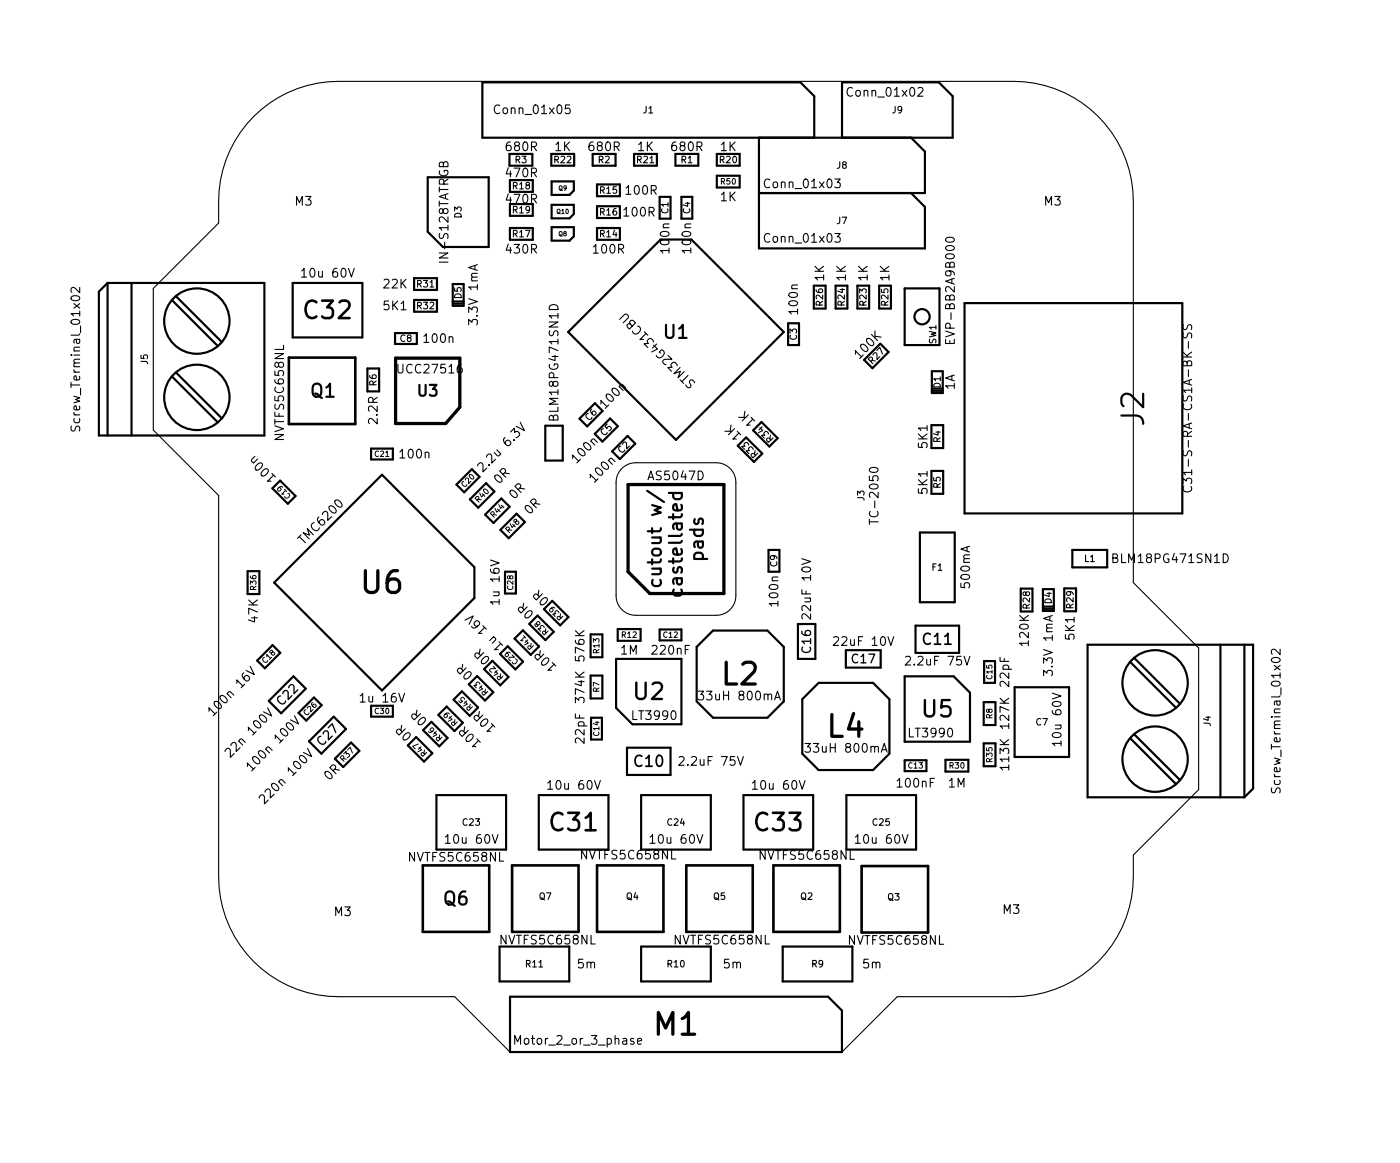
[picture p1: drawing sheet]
<svg xmlns="http://www.w3.org/2000/svg" width="64mm" height="53mm" viewBox="0 0 64 53" stroke-linecap="round" stroke-linejoin="round" font-family="sans-serif">
<g fill="none" stroke="#000" stroke-width=".05">
<path d="M3.3 19.5v.3h.1l.2-.3v.3M3.7 13.2v.2l-.3-.2-.1 .1v.1M11.7 5.3a5.5 5.5 0 0 1 3.8-1.6h31a5.5 5.5 0 0 1 5.5 5.5v17.5l3 3v6.5l-3 3a5.7 5.7 0 0 1-3.1 6l-.9 .3-1 .2h-5.8l-2.5 2.6h-15.3l-2.5-2.6h-5.4a5.5 5.5 0 0 1-5.5-5.5v-17.5l-3-3v-6.5l3-3a5.9 5.9 0 0 1 1.7-4.9zM43.4 15.6v.2h.4v-.2M43.4 10.9h.1a.19 .19 0 0 1 .2 0 .19 .19 0 0 1 .1 .2 .19 .19 0 0 1-.2 0 .19 .19 0 0 1-.2-.2zM43.6 15.6v.2M54.3 15.3l.1 .2h.1l.1-.2 .1 .2M54.3 14.9l.1 .2 .2-.2h.1v.2M28.6 21.5l.5-.3h3.8a.9 .9 0 0 1 .9 .9v5.2a.9 .9 0 0 1-.9 .9h-3.7a.9 .9 0 0 1-.9-.9v-5.2l.1-.3zM32.1 31.7h.2l-.1 .2h.1v.2h-.2M33.9 34.7l.1 .4 .1-.4M35.6 32.1l.1-.4 .1 .4"/>
<path d="M37 34.1h.2l-.1 .2h.1v.2h-.2M39.9 23.8v.3M39.9 21.5h.1a.19 .19 0 0 1 .2-.1 .19 .19 0 0 1 .1 .2 .19 .19 0 0 1-.2 .1 .19 .19 0 0 1-.2-.2zM40.5 34.5l.1-.4 .1 .4M44.3 30.1l.1 .4 .1-.4M54.3 22.2v-.3l.2 .2v-.1h.2v.2M54.4 22.3a.18 .18 0 0 0 .1 .3 .18 .18 0 0 0 .2-.3M58.4 36.1v.3h.1l.2-.3 .1 .3M58.8 29.8v.2l-.3-.2-.1 .1v.1"/>
</g>
<g fill="none" stroke="#000" stroke-width=".1">
<path d="M4.5 13.4l.4-.4h7.2v7h-7.6zM4.9 13v7M6 13v7M7.9 13.8l2.1 2.1M7.9 17.3l2.1 2.1M8.1 13.6l2.1 2.1M8.1 17.1l2.1 2.1M13.4 13h3.2v2.5h-3.2zM16.9 16.9h.5v1.1h-.5zM18.1 15.3h1v.5h-1zM19 12.8h1.1v.5h-1.1zM19 13.8h1.1v.5h-1.1z"/>
<path d="M19.6 8.1h2.8v3.2h-2.1l-.7-.7zM20.8 13.9h.5M20.8 13h.5v1h-.5zM20.8 13.8h.5M23.4 7.1h1v.5h-1zM23.4 8.3h1.1v.5h-1.1zM23.4 9.4h1.1v.5h-1.1zM23.4 10.5h1.1v.5h-1.1zM25 19.5h.8v1.6h-.8zM25.3 7.1h1.1v.5h-1.1zM25.3 9.4h1v.4l-.2 .2h-.8zM25.3 8.3h1v.4l-.2 .2h-.8z"/>
<path d="M25.3 10.4h1v.4l-.2 .2h-.8zM26.1 15.2l4.2-4.2h1.4l4.3 4.2-5 5zM27.2 7.1h1.1v.5h-1.1zM27.3 18.5l.4 .4-.7 .7-.4-.4zM27.4 10.5h1.1v.5h-1.1zM27.4 8.5h1.1v.5h-1.1zM27.4 9.5h1.1v.5h-1.1zM28 19.2l.4 .4-.7 .7-.4-.4zM29.1 7.1h1.1v.5h-1.1zM30.3 9h.5v1h-.5zM31 7.1h1.1v.5h-1.1zM31.3 9h.5v1h-.5z"/>
<path d="M32.9 7.1h1.1v.5h-1.1zM32.9 8.1h1.1v.5h-1.1zM34.6 19.7l.4-.3 .7 .7-.4 .4zM34.8 6.3v5.1h7.7v-1.9l-.7-.6M36.2 14.8h.5v1h-.5zM37.4 13.1h.5v1.1h-.5zM37.4 6.3v-1.9l-.6-.6h-14.7v2.5h21.6v-1.9l-.6-.6h-4.4v2.5M38.4 13.1h.5v1.1h-.5zM39.4 13.1h.5v1.1h-.5zM40.4 13.1h.5v1.1h-.5zM40.4 15.8l.4 .4-.7 .7-.4-.4M41.5 13.2h1.6v2.6h-1.6z"/>
<path d="M41.8 6.3l.7 .7v1.9h-7.7M42.8 19.5h.5v1.1h-.5zM42.8 17h.5v1h-.5zM42.8 17.9h.5M44.3 13.9h10v9.7h-10zM11.4 26.2h.5v1.1h-.5zM12.5 29.6l.4 .4-.7 .7-.4-.4zM12.6 26.7l4.9-4.9 4.3 4.2v1.4l-4.3 4.3zM12.9 22.1l.7 .7-.4 .3-.7-.7zM13.5 31l.5 .6-1.1 1.1-.6-.5zM14.2 34l1.1-1.1 .6 .6-1.1 1.1zM14.4 32l.4 .4-.7 .7-.4-.4z"/>
<path d="M15.4 34.8l.7-.7 .4 .4-.7 .7zM17 20.6h1v.5h-1zM17 32.4h1v.5h-1zM19.1 33.8l.8 .8-.4 .3-.8-.7M19.8 33.1l.8 .8-.4 .3-.8-.7M20 36.5h3.2v2.5h-3.2zM20.1 32.8l.4-.4 .8 .8-.4 .3zM21 22.2l.7-.7 .3 .4-.7 .7zM21.9 31l.8 .8-.4 .3-.8-.7M22 32.5l-.8-.8-.4 .4 .8 .7M22.3 22.2l.4 .4-.7 .7-.4-.4zM22.6 30.3l.8 .8-.4 .3-.8-.7"/>
<path d="M23 30l.3-.3 .7 .7-.3 .3zM23 24.3l.7-.7 .4 .4-.7 .7zM23 22.9l.4 .4-.7 .7-.4-.4zM23.2 26.2h.5v1h-.5zM24.3 28.6l.4-.4 .7 .8-.4 .4zM24.7 36.5h3.2v2.5h-3.2zM24.8 29.7l-.8-.8-.4 .4 .8 .7M25.4 27.6l.7 .7-.4 .4-.7-.7M27.1 29.1h.6v1.1h-.6zM27.1 31h.6v1h-.6zM27.1 32.9h.5v1h-.5zM28.1 20.7l.7-.7 .4 .4-.7 .7z"/>
<path d="M28.3 30.2h3v3h-2.3l-.7-.7zM28.4 28.9h1v.5h-1zM28.8 34.3h2v1.3h-2zM29.4 36.5h3.2v2.5h-3.2zM29.7 22.5l.8 .5M30 26.6l-.1 .2 .2 .1 .2-.1v-.2M30.3 28.9h1v.5h-1zM30.9 27v.2l.1 .1h.3v-.3M32 29.7l.7-.8h2.5l.8 .8v2.5l-.8 .7h-2.5l-.7-.7zM33.9 20.5l.4-.4 .7 .7-.4 .4zM34.1 36.5h3.2v2.5h-3.2zM35.3 25.2h.5v1h-.5z"/>
<path d="M36.6 28.6h.8v1.6h-.8zM37.6 31.3h2.5l.7 .8v2.5l-.7 .7h-2.5l-.8-.7v-2.5zM38.8 29.8h1.6v.8h-1.6zM38.9 36.5h3.2v2.5h-3.2zM41.5 31h2.3l.7 .8v2.2h-3zM41.5 34.9h1v.5h-1zM42 28.7h2v1.3h-2zM42.2 24.4h1.6v3.2h-1.6zM42.8 21.6h.5v1.1h-.5zM43.4 34.9h1.1v.5h-1.1zM45.2 32.2h.5v1.1h-.5zM45.2 34.1h.5v1.1h-.5z"/>
<path d="M45.2 30.3h.5v1h-.5zM46.6 31.5h2.5v3.2h-2.5zM46.9 27h.5v1.1h-.5zM47.9 27h.5v1h-.5zM47.9 27.8h.5M47.9 27.9h.5M48.9 27h.5v1h-.5zM49.2 25.2h1.6v.8h-1.6zM49.9 29.6h7.6v6.6l-.4 .4h-7.2zM51.9 30.4l2.1 2.1M51.9 33.9l2.1 2.1M52.1 30.2l2.1 2.1"/>
<path d="M52.1 33.7l2.1 2.1M56 29.6v7M57.1 29.6v7M22.9 43.4h3.2v1.6h-3.2zM23.4 45.7h14.6l.7 .7v1.9h-15.3zM29.4 43.4h3.2v1.6h-3.2zM35.9 43.4h3.2v1.6h-3.2z"/>
<circle cx="9" cy="18.2" r="1.5"/>
<circle cx="9" cy="14.7" r="1.5"/>
<circle cx="42.3" cy="14.5" r=".35"/>
<circle cx="53" cy="31.3" r="1.5"/>
<circle cx="53" cy="34.8" r="1.5"/>
</g>
<path d="M18.2 16.4h2.9v2.3l-.6 .7h-2.3zM28.8 22.2h4.4v5h-3.4l-1-1z" fill="none" stroke="#000" stroke-width=".15"/>
<path d="M13.3 16.4h3v3.1h-3zM19.4 39.7h3.1v3.1h-3.1zM23.5 39.7h3.1v3.1h-3.1zM27.4 39.7h3.1v3.1h-3.1zM31.5 39.7h3.1v3.1h-3.1zM35.5 39.7h3.1v3.1h-3.1zM39.6 39.7h3v3.1h-3z" fill="none" stroke="#000" stroke-width=".12"/>
<g font-size="1.4">
<text x="52.5" y="19.5" transform="rotate(-90 52.5 19.5)">J2</text>
<text x="16.6" y="27.2">U6</text>
<text x="33.2" y="31.4">L2</text>
<text x="38" y="33.8">L4</text>
<text x="30.1" y="47.5">M1</text>
</g>
<g font-size="1.1">
<text x="14" y="14.6">C32</text>
<text x="25.3" y="38.1">C31</text>
<text x="34.7" y="38.1">C33</text>
</g>
<g font-size="1">
<text x="29.1" y="32.1">U2</text>
<text x="42.4" y="32.9">U5</text>
</g>
<g font-size=".8">
<text x="30.5" y="15.5">U1</text>
<text x="14.3" y="18.2">Q1</text>
<text x="30.4" y="26.6" transform="rotate(-90 30.4 26.6)">cutout w/</text>
<text x="31.3" y="27" transform="rotate(-90 31.3 27)">castellated</text>
<text x="32.3" y="25.7" transform="rotate(-90 32.3 25.7)">pads</text>
<text x="20.4" y="41.5">Q6</text>
</g>
<g font-size=".7">
<text x="19.2" y="18.2">U3</text>
<text x="42.4" y="29.6">C11</text>
<text x="29.2" y="35.2">C10</text>
</g>
<g font-size=".6">
<text x="22.8" y="5.2">Conn_01x05</text>
<text x="39" y="4.4">Conn_01x02</text>
<text x="13.6" y="9.4">M3</text>
<text x="20.6" y="11.9" transform="rotate(-90 20.6 11.9)">IN-S128TATRGB</text>
<text x="23.3" y="6.9">680R</text>
<text x="23.3" y="11.6">430R</text>
<text x="23.3" y="8.1">470R</text>
<text x="23.3" y="9.3">470R</text>
<text x="25.5" y="6.9">1K</text>
<text x="27.1" y="6.9">680R</text>
<text x="27.3" y="11.6">100R</text>
<text x="28.7" y="9.9">100R</text>
<text x="28.8" y="8.9">100R</text>
<text x="29.3" y="6.9">1K</text>
<text x="30.7" y="11.6" transform="rotate(-90 30.7 11.6)">100n</text>
<text x="30.9" y="6.9">680R</text>
<text x="31.7" y="11.6" transform="rotate(-90 31.7 11.6)">100n</text>
<text x="33.1" y="6.9">1K</text>
<text x="33.1" y="9.2">1K</text>
<text x="35.2" y="11.1">Conn_01x03</text>
<text x="35.2" y="8.6">Conn_01x03</text>
<text x="48" y="9.4">M3</text>
<text x="14" y="12.7">10u 60V</text>
<text x="17.6" y="13.2">22K</text>
<text x="17.6" y="14.2">5K1</text>
<text x="18.4" y="17.1">UCC27516</text>
<text x="19.5" y="15.7">100n</text>
<text x="21.9" y="14.8" transform="rotate(-90 21.9 14.8)">3.3V 1mA</text>
<text x="31.9" y="17.5" transform="rotate(-135 31.9 17.5)">STM32G431CBU</text>
<text x="36.6" y="14.4" transform="rotate(-90 36.6 14.4)">100n</text>
<text x="37.8" y="12.9" transform="rotate(-90 37.8 12.9)">1K</text>
<text x="38.8" y="12.9" transform="rotate(-90 38.8 12.9)">1K</text>
<text x="39.5" y="16.4" transform="rotate(-45 39.5 16.4)">100K</text>
<text x="39.8" y="12.9" transform="rotate(-90 39.8 12.9)">1K</text>
<text x="40.8" y="12.9" transform="rotate(-90 40.8 12.9)">1K</text>
<text x="43.8" y="17.9" transform="rotate(-90 43.8 17.9)">1A</text>
<text x="43.8" y="15.6" transform="rotate(-90 43.8 15.6)">EVP-BB2A9B000</text>
<text x="3.7" y="19.5" transform="rotate(-90 3.7 19.5)">Screw_Terminal_01x02</text>
<text x="12.6" y="21.8" transform="rotate(-135 12.6 21.8)">100n</text>
<text x="13" y="20.1" transform="rotate(-90 13 20.1)">NVTFS5C658NL</text>
<text x="17.3" y="19.4" transform="rotate(-90 17.3 19.4)">2.2R</text>
<text x="18.4" y="21">100n</text>
<text x="22.3" y="21.5" transform="rotate(-45 22.3 21.5)">2.2u 6.3V</text>
<text x="22.9" y="22.2" transform="rotate(-45 22.9 22.2)">0R</text>
<text x="23.6" y="22.9" transform="rotate(-45 23.6 22.9)">0R</text>
<text x="24.3" y="23.6" transform="rotate(-45 24.3 23.6)">0R</text>
<text x="25.6" y="19.2" transform="rotate(-90 25.6 19.2)">BLM18PG471SN1D</text>
<text x="26.5" y="21.2" transform="rotate(-45 26.5 21.2)">100n</text>
<text x="27.3" y="22.1" transform="rotate(-45 27.3 22.1)">100n</text>
<text x="27.8" y="18.7" transform="rotate(-45 27.8 18.7)">100n</text>
<text x="29.8" y="22">AS5047D</text>
<text x="34.1" y="20" transform="rotate(-135 34.1 20)">1K</text>
<text x="34.7" y="19.3" transform="rotate(-135 34.7 19.3)">1K</text>
<text x="40.3" y="23.8" transform="rotate(-90 40.3 23.8)">TC-2050</text>
<text x="42.6" y="22.6" transform="rotate(-90 42.6 22.6)">5K1</text>
<text x="42.6" y="20.5" transform="rotate(-90 42.6 20.5)">5K1</text>
<text x="54.7" y="21.8" transform="rotate(-90 54.7 21.8)">C31-S-RA-CS1A-BK-SS</text>
<text x="11.8" y="28.5" transform="rotate(-90 11.8 28.5)">47K</text>
<text x="14" y="24.9" transform="rotate(-45 14 24.9)">TMC6200</text>
<text x="22.9" y="27.6" transform="rotate(-90 22.9 27.6)">1u 16V</text>
<text x="23" y="29.5" transform="rotate(-135 23 29.5)">1u 16V</text>
<text x="24.5" y="28.1" transform="rotate(-135 24.5 28.1)">0R</text>
<text x="25.2" y="27.5" transform="rotate(-135 25.2 27.5)">0R</text>
<text x="35.7" y="27.8" transform="rotate(-90 35.7 27.8)">100n</text>
<text x="37.2" y="29.9" transform="rotate(-90 37.2 29.9)">C16</text>
<text x="37.2" y="28.3" transform="rotate(-90 37.2 28.3)">22uF 10V</text>
<text x="38.4" y="29.6">22uF 10V</text>
<text x="44.5" y="26.9" transform="rotate(-90 44.5 26.9)">500mA</text>
<text x="47.2" y="29.6" transform="rotate(-90 47.2 29.6)">120K</text>
<text x="49.3" y="29.3" transform="rotate(-90 49.3 29.3)">5K1</text>
<text x="51.2" y="25.8">BLM18PG471SN1D</text>
<text x="9.9" y="32.7" transform="rotate(-45 9.9 32.7)">100n 16V</text>
<text x="10.7" y="34.6" transform="rotate(-45 10.7 34.6)">22n 100V</text>
<text x="11.7" y="35.2" transform="rotate(-45 11.7 35.2)">100n 100V</text>
<text x="13" y="32.4" transform="rotate(-45 13 32.4)">C22</text>
<text x="14.8" y="34.2" transform="rotate(-45 14.8 34.2)">C27</text>
<text x="15.1" y="35.8" transform="rotate(-45 15.1 35.8)">0R</text>
<text x="16.6" y="32.2">1u 16V</text>
<text x="18.9" y="33.7" transform="rotate(-135 18.9 33.7)">0R</text>
<text x="19.6" y="33" transform="rotate(-135 19.6 33)">0R</text>
<text x="21.7" y="30.9" transform="rotate(-135 21.7 30.9)">0R</text>
<text x="22.1" y="34.1" transform="rotate(-135 22.1 34.1)">10R</text>
<text x="22.5" y="30.2" transform="rotate(-135 22.5 30.2)">0R</text>
<text x="22.7" y="33.4" transform="rotate(-135 22.7 33.4)">10R</text>
<text x="25.5" y="30.6" transform="rotate(-135 25.5 30.6)">10R</text>
<text x="26.8" y="34.1" transform="rotate(-90 26.8 34.1)">22pF</text>
<text x="26.8" y="32.2" transform="rotate(-90 26.8 32.2)">374K</text>
<text x="26.8" y="30.3" transform="rotate(-90 26.8 30.3)">576K</text>
<text x="28.5" y="30">1M</text>
<text x="29.1" y="33">LT3990</text>
<text x="30" y="30">220nF</text>
<text x="31.3" y="35.1">2.2uF 75V</text>
<text x="32.3" y="32.1">33uH 800mA</text>
<text x="37.2" y="34.5">33uH 800mA</text>
<text x="39.1" y="30.4">C17</text>
<text x="41.7" y="30.5">2.2uF 75V</text>
<text x="41.8" y="33.8">LT3990</text>
<text x="46.3" y="35.3" transform="rotate(-90 46.3 35.3)">113K</text>
<text x="46.3" y="33.4" transform="rotate(-90 46.3 33.4)">127K</text>
<text x="46.3" y="31.5" transform="rotate(-90 46.3 31.5)">22pF</text>
<text x="48.3" y="30.9" transform="rotate(-90 48.3 30.9)">3.3V 1mA</text>
<text x="48.7" y="34.1" transform="rotate(-90 48.7 34.1)">10u 60V</text>
<text x="12.3" y="36.7" transform="rotate(-45 12.3 36.7)">220n 100V</text>
<text x="18.8" y="39.5">NVTFS5C658NL</text>
<text x="20.6" y="38.7">10u 60V</text>
<text x="25.3" y="36.2">10u 60V</text>
<text x="26.7" y="39.4">NVTFS5C658NL</text>
<text x="30" y="38.7">10u 60V</text>
<text x="34.7" y="36.2">10u 60V</text>
<text x="34.9" y="39.4">NVTFS5C658NL</text>
<text x="39.4" y="38.7">10u 60V</text>
<text x="41.2" y="36.1">100nF</text>
<text x="43.6" y="36.1">1M</text>
<text x="46.1" y="41.9">M3</text>
<text x="58.8" y="36.1" transform="rotate(-90 58.8 36.1)">Screw_Terminal_01x02</text>
<text x="15.4" y="42">M3</text>
<text x="23" y="43.3">NVTFS5C658NL</text>
<text x="23.8" y="47.9">Motor_2_or_3_phase</text>
<text x="26.5" y="44.4">5m</text>
<text x="31" y="43.3">NVTFS5C658NL</text>
<text x="33.2" y="44.4">5m</text>
<text x="39" y="43.3">NVTFS5C658NL</text>
<text x="39.6" y="44.4">5m</text>
</g>
<g font-size=".4">
<text x="29.5" y="5.2">J1</text>
<text x="41" y="5.2">J9</text>
<text x="21.2" y="10" transform="rotate(-90 21.2 10)">D3</text>
<text x="23.6" y="10.9">R17</text>
<text x="23.6" y="8.7">R18</text>
<text x="23.6" y="9.8">R19</text>
<text x="23.7" y="7.5">R3</text>
<text x="25.5" y="7.5">R22</text>
<text x="27.5" y="7.5">R2</text>
<text x="27.6" y="10.9">R14</text>
<text x="27.6" y="8.9">R15</text>
<text x="27.6" y="9.9">R16</text>
<text x="29.3" y="7.5">R21</text>
<text x="30.7" y="9.8" transform="rotate(-90 30.7 9.8)">C1</text>
<text x="31.3" y="7.5">R1</text>
<text x="31.7" y="9.8" transform="rotate(-90 31.7 9.8)">C4</text>
<text x="33.1" y="7.5">R20</text>
<text x="33.1" y="8.5">R50</text>
<text x="38.4" y="10.3">J7</text>
<text x="38.4" y="7.7">J8</text>
<text x="6.8" y="16.7" transform="rotate(-90 6.8 16.7)">J5</text>
<text x="17.3" y="17.7" transform="rotate(-90 17.3 17.7)">R6</text>
<text x="18.4" y="15.7">C8</text>
<text x="19.2" y="13.2">R31</text>
<text x="19.2" y="14.2">R32</text>
<text x="21.2" y="13.7" transform="rotate(-90 21.2 13.7)">D5</text>
<text x="36.6" y="15.6" transform="rotate(-90 36.6 15.6)">C3</text>
<text x="37.8" y="14" transform="rotate(-90 37.8 14)">R26</text>
<text x="38.8" y="14" transform="rotate(-90 38.8 14)">R24</text>
<text x="39.8" y="14" transform="rotate(-90 39.8 14)">R23</text>
<text x="40.1" y="16.7" transform="rotate(-45 40.1 16.7)">R27</text>
<text x="40.8" y="14" transform="rotate(-90 40.8 14)">R25</text>
<text x="43" y="15.8" transform="rotate(-90 43 15.8)">SW1</text>
<text x="43.2" y="17.8" transform="rotate(-90 43.2 17.8)">D1</text>
<text x="22" y="23.1" transform="rotate(-45 22 23.1)">R40</text>
<text x="22.7" y="23.8" transform="rotate(-45 22.7 23.8)">R44</text>
<text x="27.1" y="19.3" transform="rotate(-45 27.1 19.3)">C6</text>
<text x="27.8" y="20" transform="rotate(-45 27.8 20)">C5</text>
<text x="28.6" y="20.8" transform="rotate(-45 28.6 20.8)">C2</text>
<text x="34.8" y="20.8" transform="rotate(-135 34.8 20.8)">R33</text>
<text x="35.5" y="20.1" transform="rotate(-135 35.5 20.1)">R34</text>
<text x="39.7" y="23" transform="rotate(-90 39.7 23)">J3</text>
<text x="43.2" y="22.4" transform="rotate(-90 43.2 22.4)">R5</text>
<text x="43.2" y="20.3" transform="rotate(-90 43.2 20.3)">R4</text>
<text x="11.8" y="27.1" transform="rotate(-90 11.8 27.1)">R36</text>
<text x="23.4" y="24.5" transform="rotate(-45 23.4 24.5)">R48</text>
<text x="24.5" y="29.6" transform="rotate(-135 24.5 29.6)">R41</text>
<text x="25.2" y="29" transform="rotate(-135 25.2 29)">R38</text>
<text x="25.9" y="28.3" transform="rotate(-135 25.9 28.3)">R39</text>
<text x="27.5" y="30" transform="rotate(-90 27.5 30)">R13</text>
<text x="28.6" y="29.3">R12</text>
<text x="35.7" y="26" transform="rotate(-90 35.7 26)">C9</text>
<text x="42.8" y="26.2">F1</text>
<text x="47.3" y="27.9" transform="rotate(-90 47.3 27.9)">R28</text>
<text x="48.3" y="27.7" transform="rotate(-90 48.3 27.7)">D4</text>
<text x="49.3" y="27.9" transform="rotate(-90 49.3 27.9)">R29</text>
<text x="49.8" y="25.8">L1</text>
<text x="15.8" y="35" transform="rotate(-45 15.8 35)">R37</text>
<text x="19.6" y="34.5" transform="rotate(-135 19.6 34.5)">R47</text>
<text x="20.3" y="33.8" transform="rotate(-135 20.3 33.8)">R46</text>
<text x="21" y="33.1" transform="rotate(-135 21 33.1)">R49</text>
<text x="21.7" y="32.4" transform="rotate(-135 21.7 32.4)">R45</text>
<text x="22.4" y="31.7" transform="rotate(-135 22.4 31.7)">R43</text>
<text x="23.1" y="31" transform="rotate(-135 23.1 31)">R42</text>
<text x="27.5" y="31.8" transform="rotate(-90 27.5 31.8)">R7</text>
<text x="43.6" y="35.3">R30</text>
<text x="45.6" y="35" transform="rotate(-90 45.6 35)">R35</text>
<text x="45.6" y="33" transform="rotate(-90 45.6 33)">R8</text>
<text x="47.6" y="33.3">C7</text>
<text x="55.6" y="33.3" transform="rotate(-90 55.6 33.3)">J4</text>
<text x="21.3" y="37.9">C23</text>
<text x="24.8" y="41.3">Q7</text>
<text x="28.8" y="41.3">Q4</text>
<text x="30.7" y="37.9">C24</text>
<text x="32.8" y="41.3">Q5</text>
<text x="36.8" y="41.3">Q2</text>
<text x="40.1" y="37.9">C25</text>
<text x="40.8" y="41.3">Q3</text>
<text x="24.2" y="44.4">R11</text>
<text x="30.7" y="44.4">R10</text>
<text x="37.3" y="44.4">R9</text>
</g>
<g font-size=".3">
<text x="25.6" y="9.8">Q10</text>
<text x="25.7" y="10.8">Q8</text>
<text x="25.7" y="8.7">Q9</text>
<text x="13.4" y="22.7" transform="rotate(-135 13.4 22.7)">C19</text>
<text x="17.2" y="21">C21</text>
<text x="21.4" y="22.4" transform="rotate(-45 21.4 22.4)">C20</text>
<text x="23.6" y="27.1" transform="rotate(-90 23.6 27.1)">C28</text>
<text x="30.5" y="29.3">C12</text>
<text x="12.2" y="30.4" transform="rotate(-45 12.2 30.4)">C18</text>
<text x="14.1" y="32.8" transform="rotate(-45 14.1 32.8)">C26</text>
<text x="17.2" y="32.8">C30</text>
<text x="23.8" y="30.3" transform="rotate(-135 23.8 30.3)">C29</text>
<text x="27.5" y="33.8" transform="rotate(-90 27.5 33.8)">C14</text>
<text x="41.7" y="35.3">C13</text>
<text x="45.6" y="31.2" transform="rotate(-90 45.6 31.2)">C15</text>
</g>
</svg>
